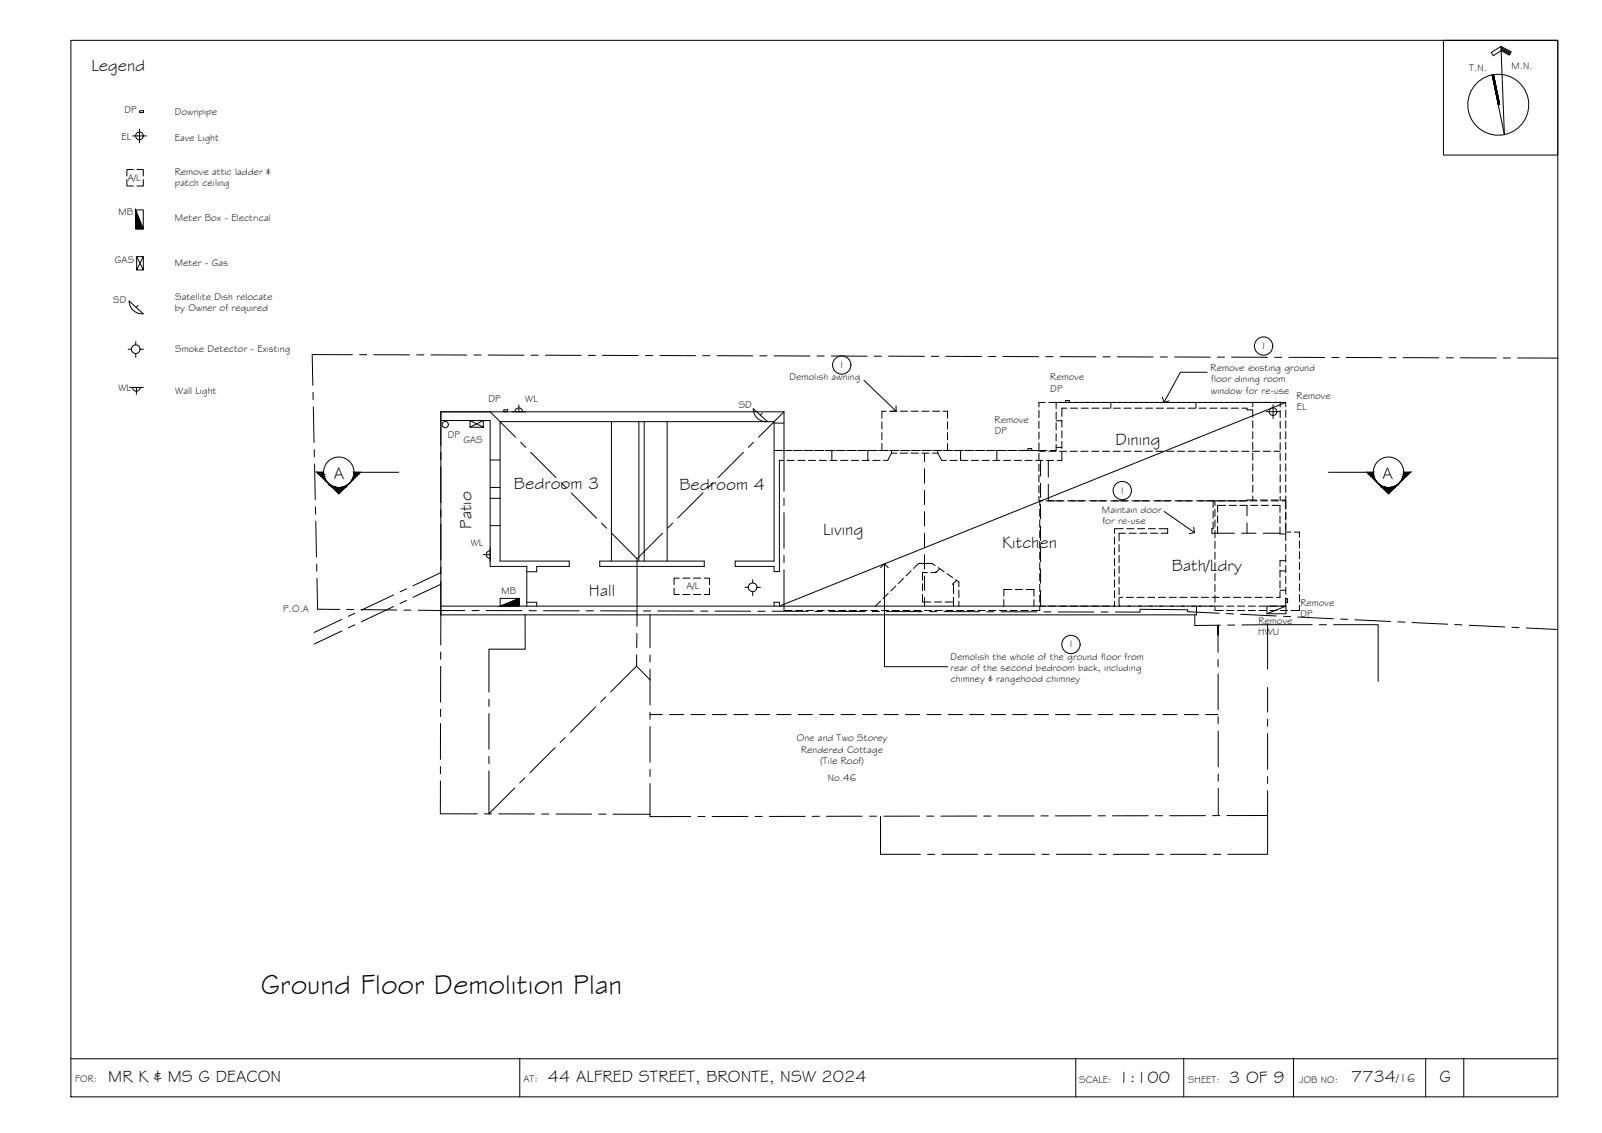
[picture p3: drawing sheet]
<svg xmlns="http://www.w3.org/2000/svg" width="420mm" height="297mm" viewBox="0 0 420 297" stroke-linecap="round" stroke-linejoin="round" font-family="sans-serif">
<!-- layer: BORDER -->
<g fill="none" stroke="#000" stroke-width=".26">
<path d="M18.6 10.6h390v277h-390zM378.6 10.6h30v30.1h-30zM391.7 19.6l1.6 7.8M393.7 12.2l2.6 1.4-.5 .8-2.1-1.1-2 1.3-.6-.8 2.6-1.6 .9 23.1-3.2-15.7M393.7 12.4l2.5 1.4M393.7 12.7l2.4 1.3M393.7 13l2.3 1.2M18.6 277.6h390M136.3 277.6v10M282.1 277.6v10M310.5 277.6v10M339.2 277.6v10"/>
<path d="M373.9 277.6v10M383.9 277.6v10"/>
<circle cx="393" cy="27.5" r="8"/>
</g>
<!-- layer: SERVICES -->
<g fill="none" stroke="#000" stroke-width=".26">
<path d="M34.8 35.6h3.6M36.6 33.8v3.6M36.6 29h1v.5h-1zM33.3 47.1v1.7h1.7M35 44.4h-1.7v1.7M35.5 55v5h2.1l-2.1-5h2.1v5M35.9 44.4h1.7v1.7M37.6 47.1v1.7h-1.7M33.9 78.9a3.4 3.4 0 0 0 3.7 3.3M33.9 78.9l3.7 3.4M35.8 67.3l1.8 3.5v-3.5M35.8 70.8l1.8-3.5h-1.8v3.5h1.8"/>
<path d="M33.6 91.6h.9M35.6 89.5v.9M35.6 92.7v1M36.2 80l-.5 .6M36.7 91.6h.9M34 101.6h3.6M34.8 101.6a1.01 1.01 0 0 0 1 1 1.01 1.01 0 0 0 1-1M35.8 101.6v1.8M123.3 110.3h3.5l-3.5 1.7M126.8 110.3v1.7h-3.5v-1.7l3.5 1.7M132.1 107.5h1v.5h-1zM134.3 108h3.6"/>
<path d="M135.1 108a1.01 1.01 0 0 1 1-1.1 1.01 1.01 0 0 1 1 1.1M136.1 106.2v1.8M199.9 108.3l-.5 .6M201.3 110.5a3.4 3.4 0 0 1-3.7-3.3l3.7 3.3M269.6 117.6h1v.5h-1zM279.5 105h1v.5h-1zM332.1 107.9h3.6M333.9 106.1v3.6M126.8 145.4h1.8M128.5 144.4a1.01 1.01 0 0 0-1 1 1.01 1.01 0 0 0 1 1M128.6 143.6v3.6M136.2 156.9h-5v2l5-2v2h-5"/>
<path d="M176.8 154.2v1.7h1.3M178.1 151.6h-1.3v1.7M179.1 155.9h1.9M179.1 151.6h1.9M181.9 155.9h1.9M181.9 151.6h1.9M184.7 151.6h1.4v1.7M186.1 154.2v1.7h-1.4M195.4 154h.9M197.4 152v.9M197.4 155.1v1.1M198.5 154h.9"/>
<path d="M337.2 157h.5v1h-.5zM337.3 158.9v2h-5v-2h5l-5 2"/>
<circle cx="36.6" cy="35.6" r="1.01"/>
<circle cx="35.6" cy="91.5" r="1.13"/>
<circle cx="116.8" cy="111.3" r=".81"/>
<circle cx="333.9" cy="107.9" r="1.01"/>
<circle cx="197.4" cy="154" r="1.13"/>
</g>
<path d="M35.5 55l2.1 5h-2.1zM131.2 158.9l5-2v2z" fill="#000" stroke="#000" stroke-width=".26"/>
<!-- layer: EXISTING -->
<g fill="none" stroke="#000" stroke-width=".26">
<path d="M115.6 110.3h13v38.2h9.6v10.4M160.4 110.5v36.6M167.6 110.5v36.6M169 110.5v36.6M175 110.5v36.6M203 118.1h4.1M203 110.9h2.6M205.6 118.1v-10.1h-90v53.2h198.2v-2.3M208 118.1h1.9M210.8 118.1h1.9M213.6 118.1h1.9M216.5 118.1h1.8"/>
<path d="M218.2 118.1v2.6M219.3 118.1h1.8M222.1 118.1h1.9M224.9 118.1h1.9M227.6 118.1v2.6M227.7 118.1h1.9M230.5 118.1h1.9M233.3 118.1h1.9M233.8 118.1v.7l-1 1.9h-1.1M233.8 118.8h1.4M236.1 118.1h1.9M236.1 118.8h1.9"/>
<path d="M239 118.1h1.8M239 118.8h1.8M241.8 118.1h1.8M241.8 118.8h1.9M244.6 118.1h1.9M244.6 118.8h1.4M246 118.1v.7l1 1.9h1.2M247.4 118.1h1.9M250.2 118.1h1.9M251.9 118.1v2.6M253 118.1h1.9M255.8 118.1h1.9"/>
<path d="M258.6 118.1h1.9M261.4 118.1v2.6M261.5 118.1h1.8M264.3 118.1h1.8M267.1 118.1h1.9M269.9 118.1h1.9M272.7 118.1h1.9M277 108v1.9M277 110.9v1.8M277 113.7v1.9M277 116.5v1.6h-1.5M277 110.3h1.5"/>
<path d="M277 117.3h1.5M278.4 105.5h-1.4v1.6M278.5 110.1v1.9M278.5 112.9v1.9M278.5 115.7v1.9M278.5 118.5v2.2h-1.2M279.3 105.5h1.9M279.8 107h-1.3v2.2M280.7 107h1.9M282.1 105.5h1.9M283.6 107h1.8M285 105.5h1.8"/>
<path d="M286.4 107h1.8M287.8 105.5h1.9M289.2 107h1.8M290.6 105.5h1.9M291.3 105.5v1.5M292 107h1.9M293.4 105.5h1.9M294.8 107h1.9M296.2 105.5h1.9M297.6 107h1.9M299 105.5h1.9M300.4 107h1.9"/>
<path d="M301.8 105.5h1.9M303.2 107h1.9M304.6 105.5h1.9M306.1 107h1.8M307.5 105.5h1.8M308.9 107h1.8M310.3 105.5h1.9M311.7 107h1.8M313.1 105.5h1.9M313.7 105.5v1.5M314.5 107h1.9M315.9 105.5h1.9"/>
<path d="M317.3 107h1.9M318.7 105.5h1.9M320.1 107h1.9M321.5 105.5h1.9M322.9 107h1.9M324.3 105.5h1.9M325.7 107h1.4v.5h1.5M327.1 105.5h1.5M328.6 105.5h8.6v1.1M328.6 105.5v1.1M328.6 107.5v1.9M328.6 110.3v1.9"/>
<path d="M328.6 113.1v1.9M328.6 116v1.8M328.6 118.8v1.8M337.2 107.5v1.9M337.2 110.3v1.9M337.2 113.1v1.9M337.2 116v1.8M337.2 118.8v1.8M128.6 137.8h2.6M128.6 130.6h2.6M128.6 120.6h2.6M128.6 127.8h2.6"/>
<path d="M205.5 120.7h-1.1v29.2h-1.4v-1.4h-10.2v-1.4h10.2v-36.6h-71.8l-.1 36.6h18.2v1.4h-8.5v1.4h-2.6M206.4 120.7h1.9M209.2 120.7h1.9M212.1 120.7h1.8M214.9 120.7h1.8M217.7 120.7h1.8M220.5 120.7h1.9M223.3 120.7h1.9M226.1 120.7h1.9M228.9 120.7h1.9M249.1 120.7h1.9M252 120.7h1.8"/>
<path d="M254.8 120.7h1.8M257.6 120.7h1.8M260.4 120.7h1.9M263.2 120.7h1.9M266 120.7h1.9M268.8 120.7h1.9M271.6 120.7h1.9M274.5 120.7h1.8M294.6 138.6h-2.3v1.2M295.2 139.8h-1.7v2.1M295.5 138.6h1.9M296.1 139.8h1.9"/>
<path d="M298.3 138.6h1.9M298.9 139.8h1.9M301.1 138.6h1.9M301.7 139.8h1.9M304 138.6h2.2v1.2h-1.6M318.2 134v1.9M318.2 136.8v1.8h-.4v1.2h1.5v-1.8M319.3 135.2v1.9M321.4 132.5h-2.1v1.8M322.4 132.5h1.9M325.2 132.5h1.9M328 132.5h1.9"/>
<path d="M328.6 121.6v1.9M328.6 124.4v1.9M328.6 127.2v1.9M328.6 130v1.1M329.6 131.1h-2.5v.2h-8.9v1.8M330.5 131.1h1.9M330.8 132.5h1.9M333.4 131.1h1.8M333.6 132.5h2.1v1.9M335.7 138.1v1.9h1.5M335.7 135.3v1.9M336.2 131.1h1"/>
<path d="M337.2 121.6v1.9M337.2 124.4v1.9M337.2 127.2v1.9M337.2 130v3.3M337.2 134.2v1.9M337.2 137v1.9M337.2 139.8v1.9M115.6 158.9h18.1M138.2 157.9h2.6v1M157.3 147.1h27.4v1.4h-27.4zM203 158.9v-1h1.4v1M231 157.6l-1.4 1.3"/>
<path d="M232.9 155.6l-1.3 1.3M235 153.6l-1.4 1.4M236.9 151.7l-1.3 1.3M239 149.7l-1.4 1.3M241.9 150.1h1.3M244.2 150.1h1.3M245.3 148.3l-.8-.6h-3.5l-1.4 1.3M245.5 150.1h.1M246 148.8l1.6 1.1M246.5 149.1l-1 1M248.4 150.4l1.5 1.1M250.1 156.6v2.3"/>
<path d="M250.7 152l.8 .6v1.3M250.9 152.1l-1 1 .2 .2v2.3M251.5 154.8v1.9M251.5 157.6v1.3M263.3 157.2v1.7M265.4 154.6h-2.1v1.7M266.3 154.6h1.9M269.1 154.6h2.1v1.7M271.2 157.2v1.7M292.3 140.8v1.9M292.3 143.6v1.9M292.3 146.4v1.9"/>
<path d="M292.3 149.2v1.9M292.3 152v1.9M292.3 154.8v1.9M292.3 157.7v1.2h-156M293.5 142.8v1.9M293.5 145.6v1.9M293.5 148.4v1.9M293.5 151.2v1.9M293.5 154v1.9M293.5 156.9v2h1.3M293.5 156.6h1M295.4 156.6h1.9"/>
<path d="M295.7 158.9h1.9M298.2 156.6h1.9M298.5 158.9h1.9M301 156.6h1.9M301.3 158.9h1.9M303.8 156.6h1.9M304.1 158.9h1.9M306.6 156.6h1.9M306.9 158.9h1.9M309.4 156.6h1.9M309.8 158.9h1.8M312.3 156.6h1.8"/>
<path d="M312.6 158.9h2.6M315.1 156.6h1.9M316.1 158.9h1.9M317.9 156.6h1.9M318.9 158.9h1.9M320.7 156.6h1.9M321.8 158.9h1.8M323.5 156.6h1.9M324.6 158.9h1.8M326.3 156.6h1.9M327.4 158.9h1.9M329.1 156.6h1.9"/>
<path d="M330.2 158.9h1.9M331.9 156.6h1.9M333 158.9h1.9M335.7 155.1v1.5h-.9M335.7 154.8h1.5M335.7 149.7h1.5M335.7 149.5v1.8M335.7 152.3v1.8M337.2 156.7v2.2h-1.4M337.2 147h-1.5v1.5M337.2 142.7v1.8M337.2 145.5v1.9"/>
<path d="M337.2 148.3v1.9M337.2 151.1v1.9M337.2 153.9v1.9"/>
</g>
<!-- layer: 0.13 -->
<g fill="none" stroke="#000" stroke-width=".26">
<path d="M242.5 118.8v2.2M337.2 105.5l-132.8 53.4M242.5 122.9v3.8M242.5 128.5v3.8M242.5 134.2v3.7M242.5 139.8v3.7M272.9 120.7v4.1M272.9 126.7v3.7M272.9 132.3v3.8M272.9 137.9v3.8M274.9 120.7v4.4M274.9 127v4.3h3.9"/>
<path d="M280.6 131.3h3.8M286.2 131.3h3.8M291.9 131.3h3.7M297.5 131.3h3.7M303.1 131.3h3.8M308.7 131.3h3.8M314.4 131.3h3.8M319.3 139.8h4.5M325.7 139.8h3.7M327.1 132.5v2.7M327.1 137.1v2.7M331.3 139.8h4.4"/>
<path d="M241.9 150.1v2M241.9 153v1.9M241.9 155.8v2h2.2M242.5 145.4v3.8M242.5 151v3.8M242.5 156.7v2.2M245.1 157.8h1.9M247.9 157.8h2.2M272.9 143.5v3.8M272.9 149.2v3.7M272.9 154.8v4.1"/>
</g>
<!-- layer: ROOFPLAN EXIST. -->
<g fill="none" stroke="#000" stroke-width=".26">
<path d="M115.6 118.7v1.8M135.2 114.6l-6.6-6.6h-13v8.8M136.6 115.9l1.3 1.4M139.2 118.6l6.6 6.6M195 118.6l-6.7 6.6M197.6 115.9l-1.3 1.4M205.6 108l-6.6 6.6M207.7 118.1h-2.1v10.7M208.6 118.1h1.8M211.4 118.1h1.9M214.2 118.1h1.9M217 118.1h1.9"/>
<path d="M219.8 118.1h1.9M222.6 118.1h1.9M225.5 118.1h1.8M228.3 118.1h1.9M231.1 118.1h1.8M231.3 110.6v1.9M231.3 113.4v1.9M231.3 116.2v1.9M232.4 107.8h-1.1v1.9M233.3 107.8h1.9M233.9 118.1h1.9M236.1 107.8h1.9"/>
<path d="M236.7 118.1h1.9M239 107.8h1.8M239.5 118.1h1.9M241.8 107.8h1.9M242.3 118.1h1.9M244.6 107.8h1.9M245.1 118.1h1.9M247.4 107.8h1.1v1.9M248 118.1h1.8M248.5 110.6v1.9M248.5 113.4v1.9M248.5 116.2v1.9"/>
<path d="M250.8 118.1h1.9M253.6 118.1h1.8M256.4 118.1h1.9M259.2 118.1h1.9M262 118.1h1.9M264.8 118.1h1.9M267.6 118.1h1.9M270.5 118.1h2M272.5 107.6v1.9M272.5 110.4v1.9M272.5 113.3v1.8M272.5 116.1v1.8"/>
<path d="M272.5 118.9v1.8M272.5 118.3h1.6M274.1 105.5h-1.6v1.2M275.1 105.5h1.8M275.1 118.3h1.8M277.9 105.5h1.8M277.9 118.3h1.8M280.7 105.5h1.9M280.7 118.3h1.9M283.5 105.5h1.9M283.5 118.3h1.9M286.3 105.5h1.9"/>
<path d="M286.3 118.3h1.9M289.1 105.5h1.9M289.1 118.3h1.9M291.9 105.5h1.9M291.9 118.3h1.9M294.8 105.5h1.8M294.8 118.3h1.8M297.6 105.5h1.8M297.6 118.3h1.8M300.4 105.5h1.8M300.4 118.3h1.8M303.2 105.5h1.9"/>
<path d="M303.2 118.3h1.9M306 105.5h1.9M306 118.3h1.9M308.8 105.5h1.9M308.8 118.3h1.9M311.6 105.5h1.9M311.6 118.3h1.9M314.4 105.5h1.9M314.4 118.3h1.9M317.3 105.5h1.8M317.3 118.3h1.8M320.1 105.5h1.8"/>
<path d="M320.1 118.3h1.8M322.9 105.5h1.8M322.9 118.3h1.8M325.7 105.5h1.9M325.7 118.3h1.9M328.5 105.5h1.9M328.5 118.3h1.9M331.3 105.5h1.9M331.3 118.3h1.9M334.1 105.5h1.7v1.2M334.1 118.3h1.7M335.8 107.6v1.9"/>
<path d="M335.8 110.4v1.9M335.8 113.3v1.8M335.8 116.1v1.8M335.8 118.9v1.8M115.6 122.4v9.4M115.6 133.6v1.9M115.6 137.4v9.4M147.2 126.5l1.3 1.4M149.8 129.2l6.6 6.6M157.8 137.2l1.3 1.3M160.4 139.8l6.7 6.7v17.7M173.7 139.8l-6.6 6.7"/>
<path d="M176.4 137.2l-1.3 1.3M184.4 129.2l-6.7 6.6M187 126.5l-1.3 1.4M205.6 130.6v1.9M205.6 134.4v9.4M272.5 130.1v1.2h.9M272.5 121.7v1.9M272.5 124.5v1.9M272.5 127.3v1.9M272.7 131.3v1.3M272.7 133.5v1.9M272.7 136.3v1.9"/>
<path d="M272.7 139.1v1.9M274.4 131.3h1.9M277.2 131.3h1.9M280 131.3h1.9M282.8 131.3h1.9M285.6 131.3h1.9M288.4 131.3h1.9M291.3 131.3h1.8M294.1 131.3h1.8M296.9 131.3h1.9M299.7 131.3h1.9M302.5 131.3h1.9"/>
<path d="M305.3 131.3h1.9M308.1 131.3h1.9M310.9 131.3h1.9M313.8 131.3h1.8M316.6 131.3h1.8M318.7 131.3v1.3M318.7 133.5v1.9M318.7 136.3v1.9M318.7 139.1v1.9M319.4 131.3h1.9M322.2 131.3h1.9M325 131.3h1.9"/>
<path d="M327.8 131.3h1.9M330.6 131.3h1.9M333.4 131.3h1.9M335.8 121.7v1.9M335.8 124.5v1.9M335.8 127.3v1.9M335.8 130.1v1.2M336.3 131.3h.9v2.2M337.2 134.5v1.8M337.2 137.3v2.2h1.3M339.5 139.5h1.3v1.4M103.2 156l-8.5 4"/>
<path d="M103.2 159l-8.5 4M106.6 154.4l-1.7 .8M106.6 157.4l-1.7 .8M115.6 148.6v1.9M115.6 152.4v16.7M115.6 150.1l-7.3 3.5M115.6 153.2l-7.3 3.4M205.6 149.4v10.7h2.1M205.6 145.6v1.9M272.7 158.8v1.3h-2.1M272.7 158.9h1.4M272.7 141.9v1.9"/>
<path d="M272.7 144.8v1.8M272.7 147.5v1.9M272.7 150.4v1.8M272.7 153.2v1.9M272.7 156v1.9M275 158.9h1.9M277.9 158.9h1.8M280.7 158.9h1.9M283.5 158.9h1.9M286.3 158.9h1.9M289.1 158.9h1.9M291.9 158.9h1.9"/>
<path d="M294.7 158.9h1.9M297.5 158.9h1.9M300.4 158.9h1.8M303.2 158.9h1.9M306 158.9h1.9M308.8 158.9h1.9M311.6 158.9h1.9M314.4 158.9h1.9M317.2 158.9h1.5M318.7 158.8v1.3h2.1M318.7 141.9v1.9M318.7 144.8v1.8"/>
<path d="M318.7 147.5v1.9M318.7 150.4v1.8M318.7 153.2v1.9M318.7 156v1.9M340.8 158.7v1.4h-2.2M340.8 141.8v1.9M340.8 144.6v1.9M340.8 147.4v1.9M340.8 150.3v1.8M340.8 153.1v1.8M340.8 155.9v1.8M89.7 162.4l-7.3 3.4"/>
<path d="M89.7 165.4l-7.3 3.5M93.1 160.8l-1.7 .8M93.1 163.8l-1.7 .8M115.6 171v1.8M115.6 174.7v9.4M137.7 161.1v9.1h-9.5v11.3M166.9 174.7l-6.7 6.7M166.9 174.7l3.7 3.6M167 171.7l-.1 3M167 166.1v3.7M170.5 161.2v8.6M170.5 171.7v1.9"/>
<path d="M170.5 175.5v9.3M208.7 160.1h1.9M211.5 160.1h1.9M214.3 160.1h1.9M217.1 160.1h1.9M219.9 160.1h1.9M222.7 160.1h1.9M225.6 160.1h1.8M228.4 160.1h1.8M231.2 160.1h1.9M234 160.1h1.9M236.8 160.1h1.9"/>
<path d="M239.6 160.1h1.9M242.4 160.1h1.9M245.2 160.1h1.9M248.1 160.1h1.8M250.9 160.1h1.8M253.7 160.1h1.9M256.5 160.1h1.9M259.3 160.1h1.9M262.1 160.1h1.9M264.9 160.1h1.9M267.7 160.1h1.9M313.4 161.2v2.8l6.7-.1"/>
<path d="M319.5 166.5v-2.6v7.1M319.5 172.9v1.9M319.5 176.7v9.3M321.8 160.1h1.8M323.8 163.9h-1.8M324.6 160.1h1.9M327.4 160.1h1.9M330.2 160.1h1.9M332.5 163.8v11.6M333 160.1h1.9M335.8 160.1h1.9M344.1 163.8h-18.4"/>
<path d="M346 163.8h1.9M349.8 163.8h11.6v14.9M115.5 189.7v9.4M115.6 186v1.8M128.2 183.3v1.9M128.2 187.1v9.4M128.2 198.3v1.9M145.6 196l-6.6 6.6M148.2 193.3l-1.3 1.4M156.2 185.4l-6.6 6.6M158.8 182.7l-1.3 1.4M170.5 187.3h3.2"/>
<path d="M170.5 186.7v1.9M170.5 190.5v9.3M175.6 187.3h3.7M181.2 187.3h3.8M186.8 187.3h3.8M192.5 187.3h3.7M198.1 187.3h3.7M203.7 187.3h3.8M209.3 187.3h3.8M215 187.3h3.7M220.6 187.3h3.7M226.2 187.3h3.8"/>
<path d="M231.8 187.3h3.8M237.5 187.3h3.7M243.1 187.3h3.7M248.7 187.3h3.8M254.3 187.3h3.8M260 187.3h3.7M265.6 187.3h3.7M271.2 187.3h3.8M276.8 187.3h3.8M282.5 187.3h3.7M288.1 187.3h3.7M293.7 187.3h3.8"/>
<path d="M299.3 187.3h3.8M305 187.3h3.7M310.6 187.3h3.7M316.2 187.3h3.2M319.5 187.9v1.9M319.5 191.7v9.4M332.5 180.2v6.5M332.5 188.6v1.8M332.5 192.3v9.4M115.5 201v1.8M115.5 204.7v8.7h9.7M127 213.4h1.9"/>
<path d="M128.2 202.1v11.3l6.8-6.8M130.8 213.4h9.4M137.6 203.9l-1.3 1.4M142.1 213.4h1.8M145.8 213.4h9.4M157 213.4h1.9M160.8 213.5h9.7M170.5 201.7v1.9M170.5 205.5v8.6h10.7M183 214.1h1.9M196.2 214.1h-9.4M198 214.1h1.9"/>
<path d="M211.2 214l-9.4 .1M214.9 214h-1.9M226.2 214h-9.4M228 214h1.9M230.9 214v10h10.5M241.2 214h-9.4M243 214h1.9M256.2 213.9l-9.4 .1M258 213.9h1.9M261.8 213.9h9.4M273 213.9h1.9M286.2 213.9h-9.4"/>
<path d="M288 213.9h1.9M301.2 213.9h-9.4M303 213.9h1.9M316.2 213.8l-9.4 .1M319.5 202.9v1.9M319.5 206.7v7.1M319.9 213.8h-1.9M332.5 213.8v10.2h-10.5M332.5 203.6v1.8M332.5 207.3v6.5M332.5 213.8h-10.7M243.3 224h1.8"/>
<path d="M247 224h9.4M258.3 224h1.8M262 224h9.4M273.3 224h1.8M277 224h9.4M288.3 224h1.8M292 224h9.4M303.3 224h1.8M307 224h9.4M318.3 224h1.8"/>
</g>
<!-- layer: 0 -->
<path d="M226.6 99.7l8.4 8.1M316.6 97.6h-7l-4.3 7.9M235 106.4v1.4h-1.4M304.9 104.2l.4 1.3 1.3-.4M305.3 134.1l8 5.6M313.1 138.3l.2 1.4-1.4 .2M231 148.8l1-1 1 1M232 147.8v27h16.5" fill="none" stroke="#000" stroke-width=".26"/>
<!-- layer: BORDER -->
<g fill="#000" stroke="#000" stroke-width=".26">
<path d="M391.4 19.6l1.6 7.9zM391.4 19.6h.3l1.3 7.9z"/>
<path d="M391.7 19.6l1.3 7.9 .3-.1zM391.7 19.6l1.6 7.8z"/>
</g>
<!-- layer: SECTION POINT -->
<g fill="#000" stroke="#000" stroke-width=".26">
<path d="M85.6 126.3l.4 .4zM86.4 127l.5 .3zM87.2 127.8h3.3l-1.6 1.7zM91.3 127l.4-.3zM92 126.3l-.3 .4zM361 126.3l.3 .4zM361.3 126.7l.5 .3zM362.5 127.8h3.4l-1.7 1.7zM366.1 127.3l.5-.3zM367.4 126.3l-.4 .4z"/>
<path d="M83.2 123.8l.5 .5h1.2zM83.2 123.8h1.7v.5z"/>
<path d="M83.7 124.3l.5 .6h.8zM83.7 124.3h1.2l.1 .6z"/>
<path d="M84.2 124.9l.5 .4h.5zM84.2 124.9h.8l.2 .4z"/>
<path d="M84.7 125.3l.7 .5zM84.7 125.3h.5l.2 .5z"/>
<path d="M85.2 125.8l.5 .5zM85.2 125.8l.5 .5z"/>
<path d="M86.4 127l.5 .3zM86 126.7l.5 .3z"/>
<path d="M86.7 127.3l.3 .3h.5zM86.7 127.3l.8 .3z"/>
<path d="M87 127.6l.1 .1h.9zM87 127.6l1 .1z"/>
<path d="M87.1 127.7l1.5 .1zM87.1 127.7l1.5 .1z"/>
<path d="M89.1 127.8h1.4zM89.7 127.7h.9z"/>
<path d="M89.7 127.7h.9l-.3-.1zM90.3 127.6h.5l-.2 .1z"/>
<path d="M90.3 127.6h.5v-.3zM90.8 127.3h.2l-.2 .3z"/>
<path d="M90.8 127.3l.5-.3zM91.3 127l-.3 .3z"/>
<path d="M92.3 125.8l-.3 .5zM92.3 125.8h.2l-.4 .5z"/>
<path d="M92.5 125.3l-.2 .5h.2zM92.5 125.3h.5l-.5 .5z"/>
<path d="M92.7 124.9l-.2 .4h.5zM92.7 124.9h.8l-.5 .4z"/>
<path d="M92.8 124.3l-.1 .6h.8zM92.8 124.3h1.2l-.5 .6z"/>
<path d="M92.9 123.8l-.1 .5h1.2zM92.9 123.8h1.6l-.5 .5z"/>
<path d="M359.1 124.3l1.1-.5v.5zM358.5 123.8l.6 .5 1.1-.5z"/>
<path d="M359.6 124.9l.6-.6 .1 .6zM359.1 124.3l.5 .6 .6-.6z"/>
<path d="M360.3 124.9l.2 .4h-.4zM359.6 124.9l.5 .4 .2-.4z"/>
<path d="M360.5 125.3l.2 .5h-.2zM360.1 125.3l.4 .5v-.5z"/>
<path d="M360.7 125.8l.3 .5zM360.5 125.8l.5 .5-.3-.5z"/>
<path d="M361.8 127l.5 .3zM361.7 127l.3 .3z"/>
<path d="M362.3 127.3l.5 .3h-.5zM362 127.3l.3 .3v-.3z"/>
<path d="M362.4 127.7l.4-.1 .5 .1zM362.3 127.6l.1 .1 .4-.1z"/>
<path d="M362.5 127.8h1.4zM362.4 127.7h.9z"/>
<path d="M364.5 127.8l1.4-.1zM364.5 127.8l1.4-.1z"/>
<path d="M365 127.7l1.1-.1-.2 .1zM365 127.7l1.1-.1z"/>
<path d="M365.6 127.6l.7-.3-.2 .3zM365.6 127.6l.7-.3z"/>
<path d="M366.1 127.3l.5-.3zM366.6 127l.4-.3z"/>
<path d="M367.4 126.3l.4-.5zM367.7 125.8l-.3 .5 .4-.5z"/>
<path d="M367.7 125.8l.6-.5zM367.9 125.3l-.2 .5 .6-.5z"/>
<path d="M367.9 125.3l.9-.4-.5 .4zM368.1 124.9l-.2 .4 .9-.4z"/>
<path d="M368.1 124.9l1.2-.6-.5 .6zM368.1 124.3v.6l1.2-.6z"/>
<path d="M368.1 124.3l1.7-.5-.5 .5zM368.2 123.8l-.1 .5 1.7-.5z"/>
</g>
<g fill="none" stroke="#000" stroke-width=".26">
<path d="M84.9 123.8h-1.7l5.7 5.7 5.6-5.7M92.9 123.8h11.7M348.4 123.8h11.8M358.5 123.8l5.7 5.7 5.6-5.7h-1.6"/>
<circle cx="88.9" cy="123.8" r="4"/>
<circle cx="364.2" cy="123.8" r="4"/>
</g>
<!-- layer: BOUNDARY -->
<g fill="none" stroke="#000" stroke-width=".26">
<path d="M92.4 93h-10.5l.1 8M94.3 93h1.9M98.1 93h9.3M109.3 93h1.9M113.1 93l9.3 .1M124.3 93.1h1.9M128 93.1h9.4M139.3 93.1h1.9M143.1 93.1l9.3 .1M154.3 93.2h1.9M158 93.2h9.4M169.3 93.2h1.9"/>
<path d="M173 93.2l9.4 .1M184.3 93.3h1.9M188.1 93.3h9.3M199.3 93.3h1.9M203 93.3h9.4M214.3 93.3h1.9M218 93.3l9.4 .1M229.3 93.4h1.9M233.1 93.4h9.3M244.3 93.4h1.9M248 93.4l9.4 .1M259.3 93.5h1.9"/>
<path d="M263 93.5h9.4M274.3 93.5h1.9M278.1 93.5h9.3M289.3 93.5h1.9M293 93.5l9.4 .1M304.3 93.6h1.9M308 93.6h9.4M319.3 93.6h1.9M323 93.6l9.4 .1M334.3 93.7h1.9M338 93.7h9.4M349.3 93.7h1.9"/>
<path d="M353 93.7l9.4 .1M364.3 93.8h1.9M368 93.8h9.4M379.3 93.8h1.9M383 93.8h9.4M394.3 93.8h1.9M398 93.8l10.6 .1M82.1 102.9v1.9M82.2 106.7l.2 9.3M82.4 117.9l.1 1.9M82.5 121.7l.2 9.3M82.7 132.9l.1 1.9"/>
<path d="M82.8 136.6l.2 9.4M83 147.9l.1 1.9M83.1 151.7l.2 8 5.8 .1M90.9 159.8h1.9M94.7 159.8l9.4 .1M105.9 159.9l1.9 .1M109.7 160l12.2 .1M123.8 160.1h1.9M127.5 160.1h9.4M138.8 160.1h1.9M142.5 160.1h9.4M153.8 160.1h1.8"/>
<path d="M157.5 160.1l9.4 .1M168.8 160.2h1.9M172.5 160.2h9.4M183.8 160.2h1.9M187.5 160.2h9.4M198.8 160.2h1.8M202.5 160.2l9.4 .1M213.8 160.3h1.9M217.5 160.3h9.4M228.8 160.3h1.8M232.5 160.3l9.4 .1M243.8 160.4h1.8"/>
<path d="M247.5 160.4h9.4M258.8 160.4h1.9M262.5 160.4h9.4M273.8 160.4h1.8M277.5 160.4l9.4 .1M288.8 160.5h1.8M292.5 160.5h6.5v-.8l12.5 .2v.5l8.3 .4M321.6 160.9h1.9M325.4 161.1l9.3 .4M336.6 161.6l1.9 .1M340.4 161.8l9.3 .4M351.6 162.3l1.9 .1"/>
<path d="M355.4 162.5l9.3 .4M366.6 163l1.9 .1M370.3 163.2l9.4 .5M381.6 163.7l1.8 .1M385.3 163.9l9.4 .5M396.5 164.5h1.9M400.3 164.6l8.3 .4"/>
</g>
<!-- layer: TEXT -->
<g fill="none" stroke="#000" stroke-width=".26">
<circle cx="220.8" cy="95.7" r="2.4"/>
<circle cx="331.4" cy="90.7" r="2.4"/>
<circle cx="294.3" cy="128.6" r="2.4"/>
<circle cx="280.9" cy="169" r="2.4"/>
</g>
<text font-size="7.5" x="68.4" y="260.5">Ground Floor Demolition Plan</text>
<g font-size="4.5">
<text x="24" y="18.6">Legend</text>
<text x="292.6" y="116.6">Dining</text>
<text x="87.6" y="125.7">A</text>
<text x="362.6" y="125.7">A</text>
<text x="134.8" y="128.3">Bedroom 3</text>
<text x="178.2" y="128.6">Bedroom 4</text>
<text x="123.7" y="138.7" transform="rotate(-90 123.7 138.7)">Patio</text>
<text x="215.9" y="140.3">Living</text>
<text x="262.9" y="143.6">Kitchen</text>
<text x="307.3" y="149.7">Bath/Ldry</text>
<text x="154.4" y="156.3">Hall</text>
<text x="28.4" y="283.6">MR K &amp; MS G DEACON</text>
<text x="143.7" y="283.6">44 ALFRED STREET, BRONTE, NSW 2024</text>
<text x="293.3" y="283.9">1:100</text>
<text x="322.3" y="283.9">3 OF 9</text>
<text x="354.4" y="283.8">7734</text>
<text x="377.5" y="283.8">G</text>
</g>
<text font-size="3.2" x="366.2" y="283.8">/16</text>
<g font-size="2.6">
<text x="385.3" y="18.7">T.N.</text>
<text x="396.4" y="18.2">M.N.</text>
<text x="32.6" y="29.7">DP</text>
<text x="45.8" y="30">Downpipe</text>
<text x="31.9" y="36.6">EL</text>
<text x="45.9" y="36.9">Eave Light</text>
<text x="33.5" y="47.3">A/L</text>
<text x="45.8" y="45.8">Remove attic ladder &amp;</text>
<text x="45.9" y="48.7">patch ceiling</text>
<text x="31" y="56.3">MB</text>
<text x="45.8" y="57.8">Meter Box - Electrical</text>
<text x="30.1" y="69">GAS</text>
<text x="45.8" y="69.7">Meter - Gas</text>
<text x="29.7" y="79.5">SD</text>
<text x="45.9" y="81.5">by Owner of required</text>
<text x="45.9" y="78.6">Satellite Dish relocate</text>
<text x="45.9" y="92.4">Smoke Detector - Existing</text>
<text x="330.6" y="91.5">1</text>
<text x="207" y="99.7">Demolish awning</text>
<text x="219.9" y="96.5">1</text>
<text x="275.4" y="99.7">Remove</text>
<text x="317.5" y="97.3">Remove existing ground</text>
<text x="317.7" y="100.3">floor dining room</text>
<text x="31.1" y="102.5">WL</text>
<text x="46" y="103.2">Wall Light</text>
<text x="128.1" y="105.3">DP</text>
<text x="137.8" y="105.3">WL</text>
<text x="193.8" y="107">SD</text>
<text x="275.5" y="102.7">DP</text>
<text x="317.6" y="103.2">window for re-use</text>
<text x="340.1" y="104.6">Remove</text>
<text x="340.1" y="107.5">EL</text>
<text x="260.9" y="110.9">Remove</text>
<text x="260.9" y="113.8">DP</text>
<text x="117.4" y="114.9">DP</text>
<text x="121.5" y="116.1">GAS</text>
<text x="293.5" y="129.4">1</text>
<text x="289" y="134.5">Maintain door</text>
<text x="289.1" y="137.4">for re-use</text>
<text x="123.5" y="143.1">WL</text>
<text x="131.5" y="155.7">MB</text>
<text x="180.1" y="154.5">A/L</text>
<text x="74.3" y="160.5">P.O.A</text>
<text x="341" y="158.8">Remove</text>
<text x="341" y="161.7">DP</text>
<text x="330" y="166.4">HWU</text>
<text x="330" y="163.5">Remove</text>
<text x="249.3" y="173.1">Demolish the whole of the ground floor from</text>
<text x="280.1" y="169.7">1</text>
<text x="249.3" y="176">rear of the second bedroom back, including</text>
<text x="249.4" y="178.9">chimney &amp; rangehood chimney</text>
<text x="209" y="194.4">One and Two Storey</text>
<text x="210.1" y="197.4">Rendered Cottage</text>
<text x="215.1" y="200.4">(Tile Roof)</text>
<text x="217.1" y="204.8">No.46</text>
<text x="19.7" y="283.8">FOR:</text>
<text x="137.3" y="283.6">AT:</text>
<text x="283" y="283.9">SCALE:</text>
<text x="311.6" y="283.9">SHEET:</text>
<text x="340.8" y="283.9">JOB NO:</text>
</g>
</svg>
